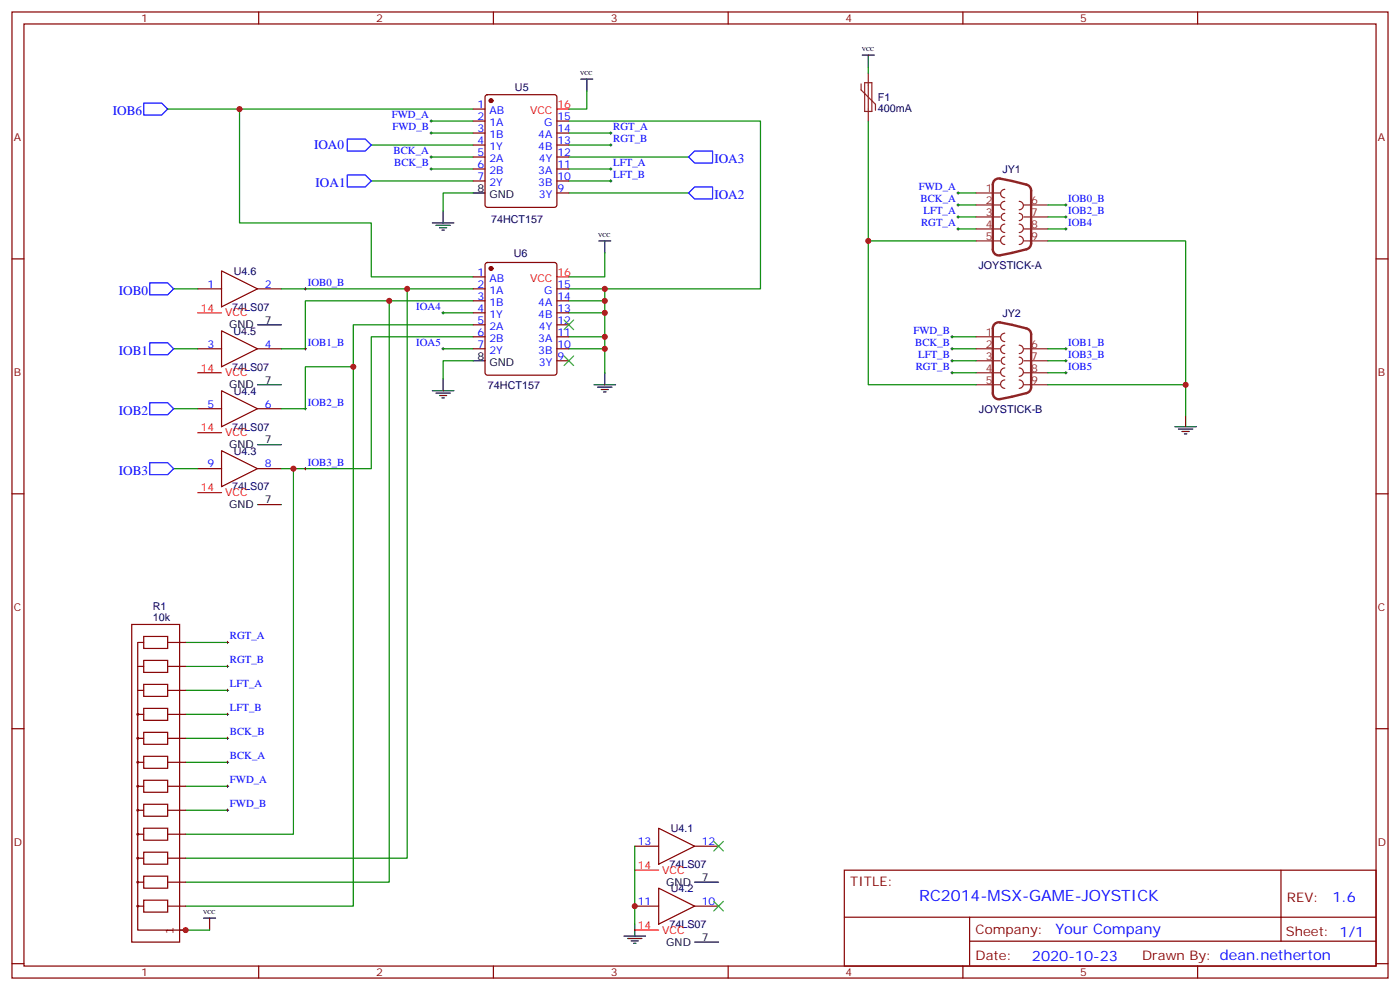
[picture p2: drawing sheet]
<svg xmlns="http://www.w3.org/2000/svg" width="412mm" height="292mm" viewBox="0 0 412 292" stroke-linecap="round" stroke-linejoin="round" font-family="sans-serif">
<g fill="none" stroke="#870000" stroke-width=".35">
<path d="M3.5 3.5h405.4v284.4h-405.4zM7.1 7.1h398.2v277.2h-398.2zM76.2 3.5v3.6M145.3 3.5v3.6M214.5 3.5v3.6M283.6 3.5v3.6M352.8 3.5v3.6M139.3 32.1h3.6M139.3 35.6h3.6M139.3 39.2h3.6M143.1 28.1l.5-.2h19.7l.7 .4v32l-.4 .7h-20l-.7-.4v-32zM164 35.6h3.6"/>
<path d="M164 39.2h3.6M139.3 42.7h3.6M139.3 46.2h3.6M139.3 49.7h3.6M139.3 53.3h3.6M164 42.7h3.6M164 46.2h3.6M164 49.7h3.6M164 53.3h3.6M164 56.8h3.6M3.5 76.2h3.6M65.3 79.7l10.5 5.3-10.5 5.3z"/>
<path d="M143.1 77.5l.5-.2h19.7l.7 .4v32l-.4 .7h-20l-.7-.4v-32zM405.3 76.2h3.6M58.2 85h7.1M65.3 97.4l10.5 5.3-10.5 5.2zM75.8 85h7.1M139.3 81.5h3.6M139.3 85h3.6M139.3 88.5h3.6M139.3 92.1h3.6M139.3 95.6h3.6M139.3 99.1h3.6M164 85h3.6"/>
<path d="M164 88.5h3.6M164 92.1h3.6M164 95.6h3.6M164 99.1h3.6M58.2 102.7h7.1M65.3 115l10.5 5.3-10.5 5.3zM75.8 102.7h7.1M139.3 102.7h3.6M164 102.7h3.6M164 106.2h3.6M58.2 137.9h7.1M58.2 120.3h7.1"/>
<path d="M65.3 132.6l10.5 5.3-10.5 5.3zM75.8 137.9h7.1M75.8 120.3h7.1M3.5 145.3h3.6M405.3 145.3h3.6M3.5 214.5h3.6M405.3 214.5h3.6M187 249.1h7M194 243.8l10.6 5.3-10.6 5.3zM204.6 249.1h7.1M248.7 256.1h156.6v28.2h-156.6zM377.3 256.1v20.9"/>
<path d="M187 266.7h7M194 261.4l10.6 5.3-10.6 5.3zM204.6 266.7h7.1M248.7 270h156.5M285.6 277h119.6M285.6 270v14.1M3.5 283.6h3.6M76.2 284.3v3.6M145.3 284.3v3.6M214.5 284.3v3.6M283.6 284.3v3.6M352.8 284.3v3.6"/>
<path d="M405.3 283.6h3.6"/>
</g>
<g fill="#870000" stroke="#870000" stroke-width=".35">
<circle cx="144.6" cy="29.6" r=".53"/>
<circle cx="144.6" cy="79" r=".53"/>
</g>
<g fill="none" stroke="#000" stroke-width=".35">
<path d="M254 16.2h3.5M255.8 16.2v3.6M171.1 23.3h3.5M172.9 23.3v3.5M139.3 56.8h3.6M127.4 65.6h6.3M128.4 66.3h4.2M129.5 67h2.1M130.2 67.7h.7M130.5 62.1v3.5M176.4 70.9h3.5M178.2 70.9v3.5"/>
<path d="M75.8 95.6h7.1M75.8 113.2h7.1M127.4 115h6.3M128.4 115.7h4.2M129.5 116.4h2.1M130.2 117.1h.7M130.5 111.5v3.5M139.3 106.2h3.6M175 113.2h6.3M176 113.9h4.3M177.1 114.7h2.1M177.8 115.4h.7"/>
<path d="M178.2 109.7v3.5M75.8 130.9h7.1M346.1 125.6h6.3M347.1 126.3h4.3M348.2 127h2.1M348.9 127.7h.7M349.2 122.1v3.5M75.8 148.5h7.1M204.6 259.6h7.1M60 270.2h3.5M61.7 270.2v3.6M183.8 275.5h6.3"/>
<path d="M184.9 276.2h4.2M185.9 276.9h2.1M186.6 277.6h.7M187 272v3.5M204.6 277.3h7.1"/>
</g>
<path d="M164 32.1h3.6M58.2 92.1h7.1M164 81.5h3.6M58.2 109.7h7.1M58.2 127.4h7.1M58.2 145h7.1M187 256.1h7M187 273.8h7" fill="none" stroke="#f00" stroke-width=".35"/>
<g fill="none" stroke="#008700" stroke-width=".35">
<path d="M255.8 19.8v1.7M49.4 32.1h21.2M127 39.2h12.3M127 35.6h12.3M139.3 32.1h-68.7v33.5h38.8v15.9h29.9M167.6 35.6h56.4v49.4h-45.8M167.6 39.2h12.3M172.9 26.8v5.3h-5.3M255.8 35.6v35.3h31.7M109.4 42.7h29.9M109.4 53.3h29.9M127 46.2h12.3"/>
<path d="M127 49.7h12.3M139.3 56.8h-8.8v5.3M167.6 42.7h12.3M167.6 53.3h12.3M167.6 56.8h35.2M167.6 46.2h35.2M167.6 49.7h12.3M282.2 56.8h5.3M178.2 74.4v7.1h-10.6M255.8 70.9v42.3h31.7M282.2 67.4h5.3M282.2 63.9h5.3"/>
<path d="M282.2 60.3h5.3M308.7 70.9h40.5v42.3h-40.5M308.7 67.4h5.3M308.7 63.9h5.3M308.7 60.3h5.3M51.2 85h7M82.9 85h56.4M114.7 88.5v171.1h-60M119.9 85v167.6h-65.2M130.5 92.1h8.8M139.3 88.5h-49.3v14.2h-7.1M139.3 99.1h-29.9v38.8h-26.5"/>
<path d="M139.3 95.6h-35.2v12.3h-14.1v12.4h-7.1M167.6 85h10.6v24.7M167.6 92.1h10.6M167.6 99.1h10.6M167.6 88.5h10.6M280.5 99.1h7M51.2 102.7h7M104.1 107.9v158.8h-49.4M130.5 102.7h8.8M139.3 106.2h-8.8v5.3M167.6 102.7h10.6M280.5 102.7h7"/>
<path d="M280.5 109.7h7M280.5 106.2h7M308.7 102.7h5.3M308.7 109.7h5.3M308.7 106.2h5.3M349.2 113.2v8.9M51.2 120.3h7M51.2 137.9h7M86.4 137.9v107.6h-31.7M54.7 196.1h12.3M54.7 189.1h12.3M54.7 217.3h12.3"/>
<path d="M54.7 210.3h12.3M54.7 203.2h12.3M54.7 238.5h12.3M54.7 231.4h12.3M54.7 224.4h12.3M187 249.1v22.9M52.9 273.8h8.8"/>
</g>
<g fill="none" stroke="#000" stroke-width=".29">
<path d="M126.6 39.2h.8M126.6 35.6h.8M127 35.3v.7M127 38.8v.7M179.6 39.2h.7M179.9 38.8v.7M126.6 49.7h.8M126.6 46.2h.8M127 45.9v.7M127 49.4v.7M179.6 49.7h.7M179.6 53.3h.7"/>
<path d="M179.6 42.7h.7M179.9 42.3v.7M179.9 49.4v.7M179.9 52.9v.7M281.9 56.8h.7M282.2 56.4v.7M282.2 60v.7M314 60v.7M281.9 67.4h.7M281.9 63.9h.7M281.9 60.3h.7M282.2 63.5v.7"/>
<path d="M282.2 67v.7M313.6 67.4h.7M313.6 63.9h.7M313.6 60.3h.7M314 63.5v.7M314 67v.7M89.6 85h.7M90 84.7v.7M130.2 92.1h.7M130.5 91.7v.7M280.1 99.1h.7M280.5 98.8v.7"/>
<path d="M89.6 102.7h.7M90 102.3v.7M90 119.9v.7M130.2 102.7h.7M130.5 102.3v.7M280.1 102.7h.7M280.1 109.7h.7M280.1 106.2h.7M280.5 102.3v.7M280.5 105.8v.7M280.5 109.4v.7M313.6 102.7h.7"/>
<path d="M313.6 109.7h.7M313.6 106.2h.7M314 102.3v.7M314 105.8v.7M314 109.4v.7M89.6 120.3h.7M89.6 137.9h.7M90 137.6v.7M66.7 196.1h.7M66.7 189.1h.7M67 188.7v.7M67 195.8v.7"/>
<path d="M66.7 217.3h.7M66.7 210.3h.7M66.7 203.2h.7M67 202.8v.8M67 209.9v.7M67 217v.7M66.7 238.5h.7M66.7 231.4h.7M66.7 224.4h.7M67 224v.7M67 231.1v.7M67 238.1v.7"/>
</g>
<g fill="none" stroke="#8c2424" stroke-width=".35">
<path d="M253.6 24.7v1.8l4.3 4.2v1.8M254.7 24.3h2.1v8.5h-2.1zM255.8 21.5v14.1M287.5 56.8h7.1M296 59.3a1.23 1.23 0 0 0-1.3 1.2 1.23 1.23 0 0 0 1.3 1.2M296 55.7a1.23 1.23 0 0 0-1.3 1.3 1.23 1.23 0 0 0 1.3 1.2M300.2 59.3a1.23 1.23 0 0 1 1.2 1.2 1.23 1.23 0 0 1-1.2 1.2M287.5 60.3h7.1M287.5 63.9h7.1M287.5 67.4h7.1M287.5 70.9h7.1M296 62.8a1.06 1.06 0 0 0-1.1 1.1 1.06 1.06 0 0 0 1.1 1"/>
<path d="M296 66a1.23 1.23 0 0 0-1.3 1.2 1.23 1.23 0 0 0 1.3 1.2M296 69.5a1.23 1.23 0 0 0-1.3 1.2 1.23 1.23 0 0 0 1.3 1.3M300.2 66a1.23 1.23 0 0 1 1.2 1.2 1.23 1.23 0 0 1-1.2 1.2M300.2 62.8a1.06 1.06 0 0 1 1.1 1.1 1.06 1.06 0 0 1-1.1 1M300.2 69.5a1.23 1.23 0 0 1 1.2 1.2 1.23 1.23 0 0 1-1.2 1.3M301.6 60.3h7.1M301.6 63.9h7.1M301.6 67.4h7.1M301.6 70.9h7.1M287.5 99.1h7.1M296 98.1a1.23 1.23 0 0 0-1.3 1.2 1.23 1.23 0 0 0 1.3 1.2M287.5 102.7h7.1"/>
<path d="M287.5 106.2h7.1M287.5 109.7h7.1M287.5 113.2h7.1M296 101.6a1.23 1.23 0 0 0-1.3 1.2 1.23 1.23 0 0 0 1.3 1.3M296 105.1a1.06 1.06 0 0 0-1.1 1.1 1.06 1.06 0 0 0 1.1 1M296 108.3a1.23 1.23 0 0 0-1.3 1.2 1.23 1.23 0 0 0 1.3 1.3M296 111.8a1.23 1.23 0 0 0-1.3 1.3 1.23 1.23 0 0 0 1.3 1.2M300.2 101.6a1.23 1.23 0 0 1 1.2 1.2 1.23 1.23 0 0 1-1.2 1.3M300.2 108.3a1.23 1.23 0 0 1 1.2 1.2 1.23 1.23 0 0 1-1.2 1.3M300.2 105.1a1.06 1.06 0 0 1 1.1 1.1 1.06 1.06 0 0 1-1.1 1M300.2 111.8a1.23 1.23 0 0 1 1.2 1.3 1.23 1.23 0 0 1-1.2 1.2M301.6 102.7h7.1"/>
<path d="M301.6 106.2h7.1M301.6 109.7h7.1M301.6 113.2h7.1"/>
</g>
<path d="M292.9 53.1l.8-.5 .7-.1 7.9 1.8a1.8 1.8 0 0 1 1.4 1.8v15.5a1.8 1.8 0 0 1-1.4 1.8l-7.7 1.7a1.77 1.77 0 0 1-2.1-1.7v-19.1zM292.9 95.4l.8-.5h.7l7.9 1.8a1.8 1.8 0 0 1 1.4 1.7v15.5a1.8 1.8 0 0 1-1.4 1.8l-7.7 1.8a1.77 1.77 0 0 1-2.1-1.8v-19z" fill="none" stroke="#8c2424" stroke-width=".71"/>
<path d="M166.2 94.2l2.8 2.8M169 94.2l-2.8 2.8M166.2 104.8l2.8 2.8M169 104.8l-2.8 2.8M210.3 247.6l2.8 2.9M213.1 247.6l-2.8 2.9M210.3 265.3l2.8 2.8M213.1 265.3l-2.8 2.8" fill="none" stroke="#3c3" stroke-width=".35"/>
<path d="M42.3 30.3h5.3l1.8 1.8-1.8 1.8h-5.3zM102.3 51.5h5.3l1.8 1.8-1.8 1.7h-5.3zM102.3 40.9h5.3l1.8 1.8-1.8 1.7h-5.3zM204.6 55h5.3v3.6h-5.3l-1.8-1.8zM204.6 44.4h5.3v3.6h-5.3l-1.8-1.8zM44.1 83.3h5.3l1.8 1.7-1.8 1.8h-5.3zM44.1 100.9h5.3l1.8 1.8-1.8 1.7h-5.3zM44.1 118.5h5.3l1.8 1.8-1.8 1.8h-5.3zM44.1 136.2h5.3l1.8 1.7-1.8 1.8h-5.3z" fill="none" stroke="#00f" stroke-width=".35"/>
<g fill="none" stroke="#850000" stroke-width=".35">
<path d="M38.8 183.8h14.1v93.5h-14.1zM42.3 194.4h7.1v3.5h-7.1zM42.3 187.3h7.1v3.6h-7.1zM42.3 196.1h-1.7v7.1M42.3 189.1h-1.7v7M49.4 196.1h5.3M49.4 189.1h5.3M40.6 217.1l-.3 .2 .3 .3 .1-.5M40.6 210l-.3 .3 .3 .2 .1-.4M42.3 215.5h7.1v3.6h-7.1zM42.3 208.5h7.1v3.5h-7.1zM42.3 201.4h7.1v3.6h-7.1z"/>
<path d="M42.3 210.3h-1.7v7M42.3 203.2h-1.7v7.1M42.3 217.3h-1.7v7.1M49.4 217.3h5.3M49.4 210.3h5.3M49.4 203.2h5.3M40.6 238.2l-.3 .3 .3 .2 .1-.4M40.6 231.2l-.3 .2 .3 .3 .1-.5M40.6 224.1l-.3 .3 .3 .2 .1-.4M40.6 238.5h1.7M42.3 236.7h7.1v3.5h-7.1zM42.3 229.7h7.1v3.5h-7.1z"/>
<path d="M42.3 222.6h7.1v3.5h-7.1zM42.3 231.4h-1.7v14.1M42.3 224.4h-1.7v7M49.4 238.5h5.3M49.4 231.4h5.3M49.4 224.4h5.3M40.6 259.4l-.3 .2 .3 .3 .1-.4M40.6 252.3l-.3 .3 .3 .2 .1-.4M40.6 245.3l-.3 .2 .3 .3 .1-.5M40.6 259.6h1.7M40.6 252.6h1.7M42.3 257.9h7.1v3.5h-7.1z"/>
<path d="M42.3 250.8h7.1v3.6h-7.1zM42.3 243.8h7.1v3.5h-7.1zM42.3 245.5h-1.7v28.3h14.1M49.4 259.6h5.3M49.4 252.6h5.3M49.4 245.5h5.3M40.6 266.5l-.3 .2 .3 .2 .1-.4M40.6 266.7h1.7M42.3 264.9h7.1v3.6h-7.1zM49.4 266.7h5.3"/>
</g>
<g fill="#c00">
<circle cx="255.8" cy="70.9" r=".88"/>
<circle cx="187" cy="266.7" r=".88"/>
<circle cx="86.4" cy="137.9" r=".88"/>
<circle cx="104.1" cy="107.9" r=".88"/>
<circle cx="114.7" cy="88.5" r=".88"/>
<circle cx="119.9" cy="85" r=".88"/>
<circle cx="178.2" cy="85" r=".88"/>
<circle cx="70.6" cy="32.1" r=".88"/>
<circle cx="349.3" cy="113.2" r=".88"/>
<circle cx="178.2" cy="102.7" r=".88"/>
<circle cx="178.2" cy="99.1" r=".88"/>
<circle cx="178.2" cy="92.1" r=".88"/>
<circle cx="178.2" cy="88.5" r=".88"/>
<circle cx="54.7" cy="273.8" r=".88"/>
</g>
<text font-size="4.6" fill="#00f" x="270.8" y="265.1">RC2014-MSX-GAME-JOYSTICK</text>
<g font-size="4.2" fill="#00f">
<text x="392.5" y="265.4">1.6</text>
<text x="310.9" y="274.9">Your Company</text>
<text x="304" y="282.7">2020-10-23</text>
</g>
<g font-size="3.9" fill="#00f">
<text x="33.2" y="33.9">IOB6</text>
<text x="92.5" y="44">IOA0</text>
<text x="210.4" y="48">IOA3</text>
<text x="93" y="55">IOA1</text>
<text x="210.4" y="58.6">IOA2</text>
<text x="35" y="86.8">IOB0</text>
<text x="35" y="104.4">IOB1</text>
<text x="35" y="122.1">IOB2</text>
<text x="35" y="139.7">IOB3</text>
</g>
<g font-size="3.9" fill="#800">
<text x="250.5" y="260.7">TITLE:</text>
<text x="379.1" y="265.4">REV:</text>
<text x="287.4" y="274.9">Company:</text>
<text x="378.7" y="275.5">Sheet: 1/1</text>
<text x="287.4" y="282.6">Date:</text>
<text x="336.4" y="282.7">Drawn By: dean.netherton</text>
</g>
<text font-size="3.5" fill="#840000" x="51.2" y="274.9" transform="rotate(-90 51.2 274.9)">1</text>
<g font-size="3.2" fill="#800">
<text x="41.6" y="6.5">1</text>
<text x="110.8" y="6.5">2</text>
<text x="179.9" y="6.5">3</text>
<text x="249.1" y="6.5">4</text>
<text x="318.2" y="6.5">5</text>
<text x="4.1" y="41.6">A</text>
<text x="405.9" y="41.6">A</text>
<text x="4.1" y="110.8">B</text>
<text x="405.9" y="110.8">B</text>
<text x="4.1" y="179.9">C</text>
<text x="405.9" y="179.9">C</text>
<text x="4.1" y="249.1">D</text>
<text x="405.9" y="249.1">D</text>
<text x="41.6" y="287.3">1</text>
<text x="110.8" y="287.3">2</text>
<text x="179.9" y="287.3">3</text>
<text x="249.1" y="287.3">4</text>
<text x="318.2" y="287.3">5</text>
</g>
<g font-size="3.2" fill="#000080">
<text x="151.7" y="26.8">U5</text>
<text x="258.6" y="29.7">F1</text>
<text x="258.6" y="32.9">400mA</text>
<text x="295.3" y="50.9">JY1</text>
<text x="144.6" y="65.6">74HCT157</text>
<text x="151.4" y="75.6">U6</text>
<text x="68.8" y="80.9">U4.6</text>
<text x="288.2" y="79.1">JOYSTICK-A</text>
<text x="68.4" y="91.4">74LS07</text>
<text x="295.3" y="93.2">JY2</text>
<text x="68.8" y="98.5">U4.5</text>
<text x="68.4" y="109.1">74LS07</text>
<text x="68.8" y="116.1">U4.4</text>
<text x="143.7" y="114.4">74HCT157</text>
<text x="288.4" y="121.4">JOYSTICK-B</text>
<text x="68.4" y="126.7">74LS07</text>
<text x="68.8" y="133.8">U4.3</text>
<text x="68.4" y="144.4">74LS07</text>
<text x="45" y="179.5">R1</text>
<text x="45" y="182.7">10k</text>
<text x="197.6" y="244.9">U4.1</text>
<text x="197.2" y="255.5">74LS07</text>
<text x="197.6" y="262.5">U4.2</text>
<text x="197.2" y="273.1">74LS07</text>
</g>
<g font-size="3.2" fill="#00f">
<text x="115.4" y="34.7">FWD_A</text>
<text x="140.7" y="31.8">1</text>
<text x="140.7" y="35.3">2</text>
<text x="144.2" y="33.5">AB</text>
<text x="164.2" y="35.3">15</text>
<text x="115.6" y="38.3">FWD_B</text>
<text x="140.7" y="38.8">3</text>
<text x="144.2" y="37">1A</text>
<text x="144.2" y="40.6">1B</text>
<text x="158.6" y="40.6">4A</text>
<text x="160.3" y="37">G</text>
<text x="164.2" y="38.8">14</text>
<text x="180.6" y="38.3">RGT_A</text>
<text x="180.6" y="41.8">RGT_B</text>
<text x="115.9" y="45.3">BCK_A</text>
<text x="140.7" y="42.3">4</text>
<text x="140.7" y="45.9">5</text>
<text x="144.2" y="44.1">1Y</text>
<text x="144.2" y="47.6">2A</text>
<text x="158.5" y="44.1">4B</text>
<text x="158.8" y="47.6">4Y</text>
<text x="164.2" y="45.9">12</text>
<text x="164.2" y="42.3">13</text>
<text x="116.1" y="48.9">BCK_B</text>
<text x="140.7" y="49.4">6</text>
<text x="140.7" y="52.9">7</text>
<text x="144.2" y="51.2">2B</text>
<text x="158.6" y="51.2">3A</text>
<text x="164.2" y="52.9">10</text>
<text x="164.2" y="49.4">11</text>
<text x="180.6" y="48.9">LFT_A</text>
<text x="180.6" y="52.4">LFT_B</text>
<text x="144.2" y="54.7">2Y</text>
<text x="158.5" y="54.7">3B</text>
<text x="158.8" y="58.2">3Y</text>
<text x="164.2" y="56.4">9</text>
<text x="270.6" y="55.9">FWD_A</text>
<text x="271.2" y="59.4">BCK_A</text>
<text x="314.7" y="59.4">IOB0_B</text>
<text x="272" y="63">LFT_A</text>
<text x="314.7" y="63">IOB2_B</text>
<text x="271.3" y="66.5">RGT_A</text>
<text x="314.7" y="66.5">IOB4</text>
<text x="140.7" y="81.1">1</text>
<text x="144.2" y="82.9">AB</text>
<text x="61.1" y="84.7">1</text>
<text x="78" y="84.7">2</text>
<text x="90.7" y="84.1">IOB0_B</text>
<text x="140.7" y="84.7">2</text>
<text x="140.7" y="88.2">3</text>
<text x="144.2" y="86.4">1A</text>
<text x="144.2" y="90">1B</text>
<text x="158.6" y="90">4A</text>
<text x="160.3" y="86.4">G</text>
<text x="164.2" y="88.2">14</text>
<text x="164.2" y="84.7">15</text>
<text x="122.6" y="91.2">IOA4</text>
<text x="140.7" y="91.7">4</text>
<text x="140.7" y="95.2">5</text>
<text x="144.2" y="93.5">1Y</text>
<text x="158.5" y="93.5">4B</text>
<text x="164.2" y="95.2">12</text>
<text x="164.2" y="91.7">13</text>
<text x="90.7" y="101.8">IOB1_B</text>
<text x="122.6" y="101.8">IOA5</text>
<text x="140.7" y="98.8">6</text>
<text x="144.2" y="97">2A</text>
<text x="144.2" y="100.5">2B</text>
<text x="158.6" y="100.5">3A</text>
<text x="158.8" y="97">4Y</text>
<text x="164.2" y="98.8">11</text>
<text x="269.1" y="98.2">FWD_B</text>
<text x="269.6" y="101.8">BCK_B</text>
<text x="314.7" y="101.8">IOB1_B</text>
<text x="61.1" y="102.3">3</text>
<text x="78" y="102.3">4</text>
<text x="140.7" y="102.3">7</text>
<text x="144.2" y="104.1">2Y</text>
<text x="158.5" y="104.1">3B</text>
<text x="158.8" y="107.6">3Y</text>
<text x="164.2" y="105.8">9</text>
<text x="164.2" y="102.3">10</text>
<text x="270.5" y="105.3">LFT_B</text>
<text x="314.7" y="105.3">IOB3_B</text>
<text x="269.8" y="108.8">RGT_B</text>
<text x="314.7" y="108.8">IOB5</text>
<text x="61.1" y="119.9">5</text>
<text x="78" y="119.9">6</text>
<text x="90.7" y="119.4">IOB2_B</text>
<text x="61.1" y="137.6">9</text>
<text x="78" y="137.6">8</text>
<text x="90.7" y="137.1">IOB3_B</text>
<text x="67.7" y="188.2">RGT_A</text>
<text x="67.7" y="195.3">RGT_B</text>
<text x="67.7" y="202.3">LFT_A</text>
<text x="67.7" y="209.4">LFT_B</text>
<text x="67.7" y="216.4">BCK_B</text>
<text x="67.7" y="223.5">BCK_A</text>
<text x="67.7" y="230.5">FWD_A</text>
<text x="67.7" y="237.6">FWD_B</text>
<text x="187.9" y="248.7">13</text>
<text x="206.7" y="248.7">12</text>
<text x="187.9" y="266.3">11</text>
<text x="206.7" y="266.3">10</text>
</g>
<g font-size="3.2" fill="#f00">
<text x="156.1" y="33.5">VCC</text>
<text x="164.2" y="31.8">16</text>
<text x="156.1" y="82.9">VCC</text>
<text x="164.2" y="81.1">16</text>
<text x="59.1" y="91.7">14</text>
<text x="66.3" y="93.1">VCC</text>
<text x="59.1" y="109.4">14</text>
<text x="66.3" y="110.8">VCC</text>
<text x="59.1" y="127">14</text>
<text x="66.3" y="128.4">VCC</text>
<text x="59.1" y="144.6">14</text>
<text x="66.3" y="146">VCC</text>
<text x="187.9" y="255.8">14</text>
<text x="195.1" y="257.2">VCC</text>
<text x="187.9" y="273.4">14</text>
<text x="195.1" y="274.8">VCC</text>
</g>
<g font-size="3.2">
<text x="140.7" y="56.4">8</text>
<text x="144.2" y="58.2">GND</text>
<text x="78" y="95.2">7</text>
<text x="67.5" y="96.7">GND</text>
<text x="140.7" y="105.8">8</text>
<text x="144.2" y="107.6">GND</text>
<text x="78" y="112.9">7</text>
<text x="67.5" y="114.3">GND</text>
<text x="67.5" y="131.9">GND</text>
<text x="78" y="130.5">7</text>
<text x="67.5" y="149.6">GND</text>
<text x="78" y="148.2">7</text>
<text x="196.3" y="260.7">GND</text>
<text x="206.7" y="259.3">7</text>
<text x="196.3" y="278.3">GND</text>
<text x="206.7" y="276.9">7</text>
</g>
<g font-size="3.2" fill="#8d2323">
<text x="290.4" y="56.4">1</text>
<text x="290.4" y="60">2</text>
<text x="303.7" y="60">6</text>
<text x="290.4" y="63.5">3</text>
<text x="303.7" y="63.5">7</text>
<text x="290.4" y="67">4</text>
<text x="290.4" y="70.6">5</text>
<text x="303.7" y="67">8</text>
<text x="303.7" y="70.6">9</text>
<text x="290.4" y="98.8">1</text>
<text x="290.4" y="102.3">2</text>
<text x="290.4" y="105.8">3</text>
<text x="303.7" y="102.3">6</text>
<text x="303.7" y="105.8">7</text>
<text x="290.4" y="109.4">4</text>
<text x="290.4" y="112.9">5</text>
<text x="303.7" y="109.4">8</text>
<text x="303.7" y="112.9">9</text>
</g>
<g font-size="1.8">
<text x="253.8" y="15.1">VCC</text>
<text x="170.9" y="22.2">VCC</text>
<text x="176.2" y="69.8">VCC</text>
<text x="59.8" y="269.1">VCC</text>
</g>
</svg>
